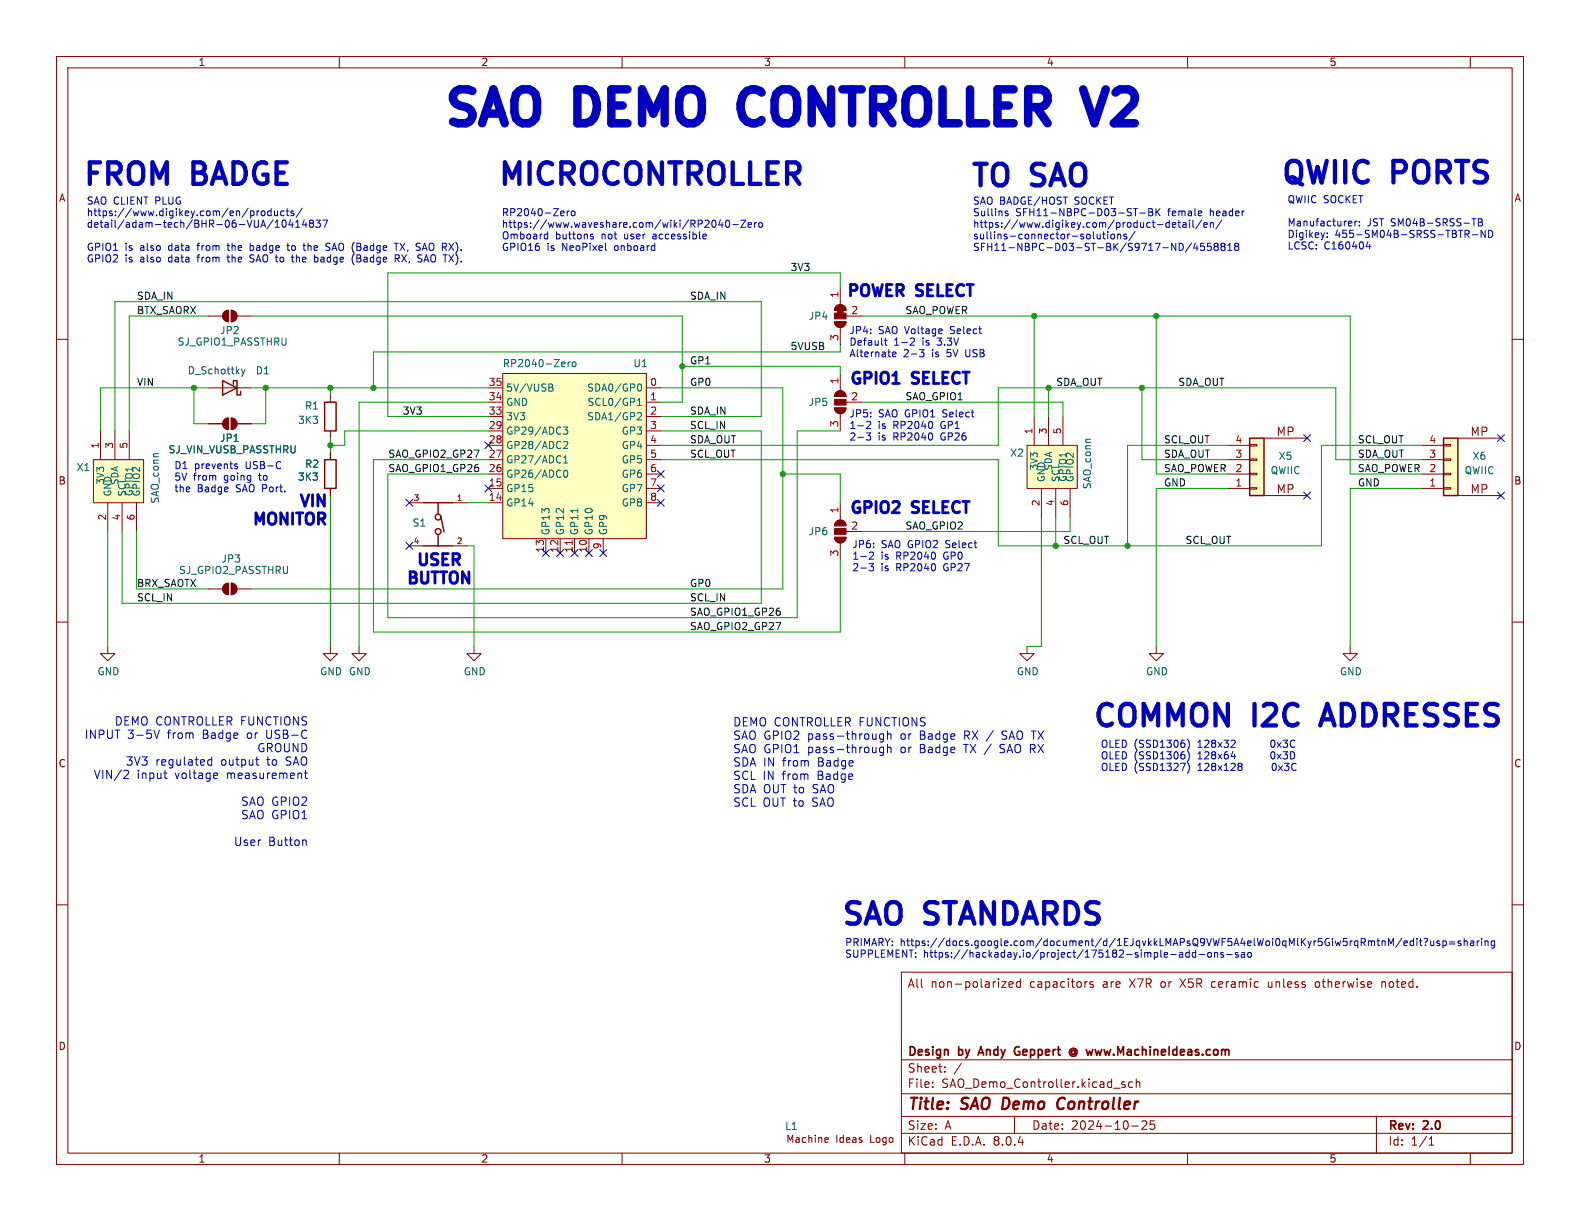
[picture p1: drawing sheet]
<svg xmlns="http://www.w3.org/2000/svg" width="279mm" height="216mm" viewBox="0 0 279 216" stroke-linecap="round" stroke-linejoin="round" font-family="sans-serif">
<g fill="none" stroke="#840000" stroke-width=".18">
<path d="M10 10h259.4v195.9h-259.4zM12 12h255.4v191.9h-255.4zM60 10v2M110 10v2M160 10v2M210 10v2M260 10v2M10 60h2M147.6 56.9h2a1.02 1.02 0 0 1-1 1 1.02 1.02 0 0 1-1-1zM147.9 54.2a1.02 1.02 0 0 1 1.1-.3 1.02 1.02 0 0 1 .6 1h-2zM148.6 50.8v3M148.6 57.9v3.1"/>
<path d="M149.6 55.9h2.8M267.4 60h2M72.4 88.9h2.5M72.4 96.5h2.5M80 88.9h2.5M80 96.5h2.5M147.6 95h2a1.02 1.02 0 0 1-1 1 1.02 1.02 0 0 1-1-1zM147.9 92.3a1.02 1.02 0 0 1 1.1-.3 1.02 1.02 0 0 1 .6 1h-2zM148.6 88.9v3M148.6 96v3.1M149.6 94h2.8M10 110h2"/>
<path d="M267.4 110h2M10 160h2M267.4 160h2M159.4 171.9h108v32h-108zM177.1 173.6h.8l-.8 1h.8M178.4 174.1l.7-.2v-.2l-.5-.1-.2 .2 .1 .7h.6M180.4 173.7l-.4-.1-.3 .3v.4l.2 .2h.5M180.4 173.1v1.5M193.3 173.7l-.4-.1-.2 .2 .1 .2 .5 .2v.3h-.6M214.3 173.7v.7M224.3 173.6v.8l.2 .2M233.1 173.6l-.4 .1-.1 .2v.5l.5 .2"/>
<path d="M244.4 173.6v1M244.9 173.7l-.3-.1-.2 .1M159.4 197.4h108M159.4 193.4h108M159.4 187.4h108M164.9 192.1v.2M164.9 191.4v.1M167.1 189.4v.2M167.1 188.7v.1M170 188l-1.3 1.9M179.4 197.4v3M198.9 191.4l-.3-.1-.2 .2v.2l.5 .2v.3h-.5"/>
<path d="M200.1 199.1h1.2M200.3 191.4l-.4-.1-.3 .3v.4l.1 .2h.6M200.9 191.4l.2-.1 .4 .1 .1 .9M200.9 190.8v1.5M201.9 198.3l.6-.1 .2 .1 .1 .3-.9 1.1h.9M204.1 198.2h-.7v.7l.2-.1h.5l.1 .2-.1 .5-.2 .2-.5-.2M243.4 197.4v6.5M60 203.9v2M110 203.9v2M159.4 200.4h108M160 203.9v2M210 203.9v2"/>
<path d="M252.7 202.5h.9M252.7 201.4l.4-.4v1.5M260 203.9v2"/>
</g>
<path d="M187.9 194.1a1.13 1.13 0 0 0-.9 .7 1.13 1.13 0 0 0 .2 1.2l.3 .1 .5-.1" fill="none" stroke="#840000" stroke-width=".4"/>
<path d="M173.1 186.1h.7M173.5 185.1l-.5 1.5M179.7 186.5h.5M180 185.9h.3M180.1 185.1h-.4M189.3 185.6a.61 .61 0 0 1 .9-.1 .61 .61 0 0 1 0 .9l-.1-.1M189.3 186.6a.69 .69 0 0 0 1 0M190.1 185.9a.36 .36 0 0 0-.5-.1 .36 .36 0 0 0 0 .5 .36 .36 0 0 0 .5 0M190.1 185.7v.6" fill="none" stroke="#840000" stroke-width=".3"/>
<g fill="#840000" stroke="#840000" stroke-width=".18">
<path d="M147.9 92.3a1.02 1.02 0 0 1 1.1-.3 1.02 1.02 0 0 1 .6 1h-2z"/>
<path d="M147.6 93.5h2v1h-2z"/>
<path d="M147.6 95h2a1.02 1.02 0 0 1-1 1 1.02 1.02 0 0 1-1-1z"/>
<path d="M148.1 54.9h1v.5h-1z"/>
<path d="M147.9 54.2a1.02 1.02 0 0 1 1.1-.3 1.02 1.02 0 0 1 .6 1h-2z"/>
<path d="M147.6 55.4h2v1h-2z"/>
<path d="M147.6 56.9h2a1.02 1.02 0 0 1-1 1 1.02 1.02 0 0 1-1-1z"/>
</g>
<g fill="none" stroke="#840000" stroke-width=".25">
<path d="M74.9 96.5h5.1M74.9 88.9h5.1M77.5 88.9v1.9M77.5 94.6v1.9M77.9 91.2l.6 2.9"/>
<circle cx="77.5" cy="94" r=".51"/>
<circle cx="77.5" cy="91.4" r=".51"/>
</g>
<path d="M88.9 66h25.4v29.3h-25.4z" fill="#ffffc2"/>
<g fill="none" stroke="#840000" stroke-width=".18">
<path d="M86.4 68.6h2.5M86.4 71.1h2.5M86.4 73.7h2.5M86.4 78.7h2.5M86.4 76.2h2.5M88.9 66h25.4v29.3h-25.4zM114.3 68.6h2.5M114.3 71.1h2.5M114.3 73.7h2.5M114.3 78.7h2.5M114.3 76.2h2.5M147.6 72.1h2a1.02 1.02 0 0 1-1 1 1.02 1.02 0 0 1-1-1z"/>
<path d="M147.9 69.4a1.02 1.02 0 0 1 1.1-.2 1.02 1.02 0 0 1 .6 .9h-2zM148.6 66v3.1M148.6 73.2v3M149.6 71.1h2.8M86.4 88.9h2.5M86.4 86.4h2.5M86.4 83.8h2.5M86.4 81.3h2.5M96.5 95.3v2.5M99.1 95.3v2.5M101.6 95.3v2.5M104.1 95.3v2.5"/>
<path d="M106.7 95.3v2.5M114.3 88.9h2.5M114.3 86.4h2.5M114.3 83.8h2.5M114.3 81.3h2.5"/>
</g>
<g fill="none" stroke="#006464" stroke-width=".18">
<path d="M97.1 67.9l.6 .1v.3l-.2 .2M97.1 68.5h.4M97.5 68.5l.3 .2-.1 .3-.6 .2M99.6 75.5h.8l-.4 .5 .3 .1v.6l-.1 .1-.5-.1M99.7 78.2l.5-.2 .2 .4-.8 .9h.8M100.5 64v.8M100.8 64l-.3 .2M101.2 64.1l.2-.1 .4 .1 .1 .5-.2 .2h-.3l-.2-.1zM112.7 71.7h.7M112.7 70.8l.4-.4v1.3M112.9 68l.1-.1a.68 .68 0 0 1 .5 .6 .68 .68 0 0 1-.5 .7l-.1-.1M112.9 73h.4l.1 .3-.7 .9h.7"/>
<path d="M99.7 83.6l.1-.3 .2-.2a.68 .68 0 0 1 .4 .7 .68 .68 0 0 1-.4 .6l-.2-.1-.1-.4M99.7 81.9h.7M99.7 81l.3-.4v1.3M102.2 89.9v.8"/>
</g>
<path d="M101.2 95.6v.7" fill="none" stroke="#a90000" stroke-width=".18"/>
<g fill="#840000" stroke="#840000" stroke-width=".18">
<path d="M147.9 69.4a1.02 1.02 0 0 1 1.1-.2 1.02 1.02 0 0 1 .6 .9h-2z"/>
<path d="M147.6 70.6h2v1h-2z"/>
<path d="M147.6 72.1h2a1.02 1.02 0 0 1-1 1 1.02 1.02 0 0 1-1-1z"/>
</g>
<path d="M255.3 77.5h2.5v10.1h-2.5z" fill="#ffffc2"/>
<g fill="none" stroke="#840000" stroke-width=".18">
<path d="M36.8 55.9h2.6M39.7 55.2l.7-.3v2a1.02 1.02 0 0 1-.9-.6 1.02 1.02 0 0 1 .2-1.1zM40.9 54.9a1.02 1.02 0 0 1 1 1 1.02 1.02 0 0 1-1 1zM41.9 55.9h2.5M36.8 74.9h2.6M36.8 68.6h7.6M39.7 74.2l.7-.3v2a1.02 1.02 0 0 1-.9-.6 1.02 1.02 0 0 1 .2-1.1zM40.9 73.9a1.02 1.02 0 0 1 1 1 1.02 1.02 0 0 1-1 1zM41.9 74.9h2.5M58.4 69.9v1.2M58.4 76.2v1.3M251.5 78.7h3.8"/>
<path d="M255.3 78.6h1.2v.3h-1.2zM257.8 77.5h7.6M58.4 80v1.3M58.4 86.4v1.2M251.5 86.4h3.8M251.5 83.8h3.8M251.5 81.3h3.8M255.3 81.2h1.2v.2h-1.2zM255.3 83.7h1.2v.2h-1.2zM255.3 86.2h1.2v.3h-1.2zM257.8 87.6h7.6M36.8 104.1h2.6"/>
<path d="M39.7 103.4l.7-.3v2.1a1.02 1.02 0 0 1-.9-.7 1.02 1.02 0 0 1 .2-1.1zM40.9 103.1a1.02 1.02 0 0 1 1 1 1.02 1.02 0 0 1-1 1.1zM41.9 104.1h2.5M181.6 114.3v1.3h1.3l-1.3 1.2-1.3-1.2h1.3"/>
</g>
<path d="M39.4 67.3l2.5 1.3-2.5 1.3zM41.3 67.9v-.6h.6v2.6h.6v-.7M57.4 71.1h2v5.1h-2zM255.3 77.5h2.5v10.1h-2.5zM57.4 81.3h2v5.1h-2z" fill="none" stroke="#840000" stroke-width=".25"/>
<g fill="#840000" stroke="#840000" stroke-width=".18">
<path d="M39.7 74.2l.7-.3v2a1.02 1.02 0 0 1-.9-.6 1.02 1.02 0 0 1 .2-1.1z"/>
<path d="M40.9 73.9a1.02 1.02 0 0 1 1 1 1.02 1.02 0 0 1-1 1z"/>
<path d="M39.7 55.2l.7-.3v2a1.02 1.02 0 0 1-.9-.6 1.02 1.02 0 0 1 .2-1.1z"/>
<path d="M40.9 54.9a1.02 1.02 0 0 1 1 1 1.02 1.02 0 0 1-1 1z"/>
<path d="M39.7 103.4l.7-.3v2.1a1.02 1.02 0 0 1-.9-.7 1.02 1.02 0 0 1 .2-1.1z"/>
<path d="M40.9 103.1a1.02 1.02 0 0 1 1 1 1.02 1.02 0 0 1-1 1.1z"/>
</g>
<path d="M42.7 65.3l.3 .8M43 66.1l-.3 .4M43.3 65.3l-.3 .8" fill="none" stroke="#006464" stroke-width=".18"/>
<path d="M16.5 81.3h8.9v7.6h-8.9z" fill="#ffffc2"/>
<path d="M17.8 76.2v5.1M20.3 76.2v5.1M22.9 76.2v5.1M16.5 81.3h8.9v7.6h-8.9zM19 88.9v5.1M21.6 88.9v5.1M24.1 88.9v5.1M19 114.3v1.3h1.3l-1.3 1.2-1.2-1.2h1.2" fill="none" stroke="#840000" stroke-width=".18"/>
<path d="M221 77.5h2.5v10.1h-2.5z" fill="#ffffc2"/>
<g fill="none" stroke="#840000" stroke-width=".18">
<path d="M217.2 78.7h3.8M221 78.6h1.2v.3h-1.2zM223.5 77.5h7.6M217.2 86.4h3.8M217.2 83.8h3.8M217.2 81.3h3.8M221 81.2h1.2v.2h-1.2zM221 83.7h1.2v.2h-1.2zM221 86.2h1.2v.3h-1.2zM223.5 87.6h7.6M58.4 114.3v1.3h1.3l-1.3 1.2-1.3-1.2h1.3M63.5 114.3v1.3h1.3l-1.3 1.2-1.3-1.2h1.3"/>
<path d="M83.8 114.3v1.3h1.3l-1.3 1.2-1.3-1.2h1.3M146 201.2h.4l.1 .3-.6 .1M146.4 201.9l-.4 .1"/>
</g>
<path d="M221 77.5h2.5v10.1h-2.5z" fill="none" stroke="#840000" stroke-width=".25"/>
<path d="M181.6 78.7h8.9v7.7h-8.9z" fill="#ffffc2"/>
<g fill="none" stroke="#840000" stroke-width=".18">
<path d="M36.8 74.9h2.6M41.9 74.9h2.5M181.6 78.7h8.9v7.7h-8.9zM182.9 73.7v5M185.4 73.7v5M188 73.7v5M58.4 80v1.3M58.4 86.4v1.2M184.1 86.4v5M186.7 86.4v5M189.2 86.4v5M204.5 114.3v1.3h1.2l-1.2 1.2-1.3-1.2h1.3"/>
<path d="M238.8 114.3v1.3h1.2l-1.2 1.2-1.3-1.2h1.3"/>
</g>
<g fill="none" stroke="#0000c2" stroke-width=".18">
<path d="M45.5 37.3v.8M45.8 37.3l-.3 .2M46.3 37.4l.3-.1 .2 .2v.4l-.2 .2h-.3l-.1-.2zM47.9 37.4l-.3-.1-.3 .2 .2 .6h.4M47.9 36.9v1.2M48.3 38.9l-1.1 1.6M48.5 37.3l.1 .8h.3l.2-.1M48.7 39.3l.3-.4v1.3M49.1 37.3v.8M50 39l.2-.1a.68 .68 0 0 1 .4 .7 .68 .68 0 0 1-.4 .6l-.2-.1-.1-.4zM50.2 37.4l-.3-.1-.3 .2 .2 .6h.4M50.6 37.3h.5"/>
<path d="M50.8 36.9v1.1l.3 .1M51.4 38.9l-.3 .9h.8M51.7 39.3v.9M51.9 37.4l-.3-.1-.2 .2 .1 .2 .4 .1v.3h-.5M52.3 39.3l.4-.4v1.3M53.4 36.8l-1 1.6M53.8 38.9l-.3 .9h.8M54.1 39.3v.9M55 39.5l-.3 .2 .1 .4 .2 .1h.2l.2-.3v-.3l-.2-.1M55 39.5l-.3-.3 .3-.3 .3 .1 .1 .2-.2 .3M55 39.5h.2M55.9 38.9h.7l-.4 .5 .4 .1v.6l-.2 .1-.5-.1"/>
<path d="M57.1 38.9h.8l-.5 1.3M100.3 37.3v.9M100.7 37.3l-.4 .3M101.1 37.4l.2-.1 .3 .1 .1 .5-.1 .2-.3 .1-.2-.2zM126 39.1l.2-.2a.68 .68 0 0 1 .4 .7 .68 .68 0 0 1-.4 .6l-.2-.1-.1-.4zM127.4 38.9l-.3 .9h.8M127.7 39.4v.8M128.4 39.1l.2-.2a.68 .68 0 0 1 .4 .7 .68 .68 0 0 1-.4 .6l-.2-.1-.1-.4zM129.6 39.7h.9M131 38.9h.9l-.9 1.3h.9M132.3 39.8l.6-.1-.1-.3h-.3l-.2 .1v.6h.5M133.4 39.4v.8"/>
<path d="M133.8 39.4l-.4 .2M134.3 39.4h.3l.2 .2v.4l-.2 .2-.3-.1-.1-.1zM178.2 37.4l-.3-.1-.2 .2 .1 .2 .4 .1v.3h-.5M200.4 36.9h.7M201.6 37.7h.9M203.1 36.9h.5l.2 .2-.2 .4 .2 .1 .1 .3-.3 .3h-.5zM203.1 37.5h.5M204.4 36.9v1.3M204.6 37.4l.5 .8M205.1 36.9l-.7 .7M206.8 38.9v1.3M206.8 39.4h-.4l-.2 .2 .1 .5h.5"/>
<path d="M207.3 39.8l.6-.1v-.3h-.4l-.2 .1 .1 .6h.5M208.3 39.4h.5M208.5 38.9v1.1l.3 .2M209.2 39.4h.5v.8M209.7 39.7h-.4l-.2 .2 .2 .3 .4-.1M210.3 38.9v.2M210.3 39.4v.8M210.9 38.9v1.1l.2 .2M212.5 37.4v.2l-.6 .1M212.5 38.9l-1.1 1.6M212.9 39.8l.6-.1-.1-.3h-.3l-.2 .1v.6h.5M214 39.5l.2-.1h.3l.1 .8"/>
<path d="M214 39.4v.8M216.1 38.9l-1.1 1.6M238.9 39.1l.2 .3-.7 .1M239 39.9h-.1M239.6 39.1v.8M240 39.1l-.4 .2M240.4 39.8v.1M240.4 39.2v.1M260.3 38.7h.7M261.4 38.7h.5l.2 .2-.2 .4 .2 .1 .1 .3-.3 .2h-.5zM261.4 39.3h.5M40.1 43.4h.5"/>
<path d="M40.1 45.5h.5M40.3 43l.1 1.2M40.3 45.1l.1 1.2M44.2 46.3h.5M44.2 44.2l.4 .1M44.2 43v1.3M44.6 43.4l-.4 .1M44.7 45.1h-.3l-.2 .2 .1 .3 .4 .1M48.7 40.2h.7M50.7 43.4h.5M50.9 43v1.1l.3 .2M51.5 45.5h.5"/>
<path d="M51.9 46.3h.1M52.3 40.2h.7M53.6 43.4h.4M53.9 44.3h.1M55.7 45.5h.3l.2 .2v.5l-.5 .1M57.9 43l.4 .1M57.9 43.6l.3 .1 .1 .3-.2 .3h-.3M62.5 46.6l.1 .2M63.1 45.1v1.2h.5M63.1 45.7h.4M69.7 43h.7M69.9 45.1h.5l.2 .2-.1 .4h-.6"/>
<path d="M70.2 45.7l.4 .6M70.7 43l.9 1.3M71 45.1l.9 1.2M71.6 43l-.9 1.3M71.9 45.1l-.9 1.2M75 46.3l.4-1.2 .4 1.2M75.1 46h.6M96.5 41.4l.3 .1M96.8 42.2h-.3M96.8 41v1.2M104.5 41.8l.5 .2-.1 .2h-.4M104.5 41.5h.4"/>
<path d="M107.1 44.1l.2 .2M124.5 41.4l.3 .1 .1 .2-.6 .1M124.8 42.2h-.3M156.6 59.8v1.1l.3 .1M194 41.4l.1 .8h.3l.2-.1M194.6 41.4v.8M195 41.4h.5M195.2 41v1.1l.3 .1M195.9 41.4v.8M196.5 41.5l.2-.1 .3 .1 .1 .5-.1 .2h-.3l-.2-.1zM197.6 41.5l.2-.1 .3 .1 .1 .7M197.6 41.4v.8"/>
<path d="M199.2 41.5l-.3-.1-.2 .2 .1 .2 .4 .1v.3h-.5M200.7 40.9l-1.1 1.6M210.7 43l-1.1 1.6M211.4 43l-.3 .9h.8M211.7 43.4v.9M212.9 43h-.6v.6l.2-.1 .4 .1 .1 .1-.1 .5-.1 .1-.5-.1M214.1 43h-.6v.6l.2-.1 .4 .1 .1 .1-.1 .5-.1 .1-.5-.1M214.9 43.6l-.2-.3 .2-.3 .4 .1 .1 .2-.2 .3M214.9 43.6l-.2 .2 .1 .4 .1 .1h.3l.2-.3v-.2l-.2-.2M214.9 43.6h.3M216.1 43.6l-.2-.3 .2-.3h.3l.2 .3-.2 .3M216.1 43.6l-.2 .2v.2l.2 .3h.3l.2-.3v-.2l-.2-.2"/>
<path d="M216.1 43.6h.3M217.1 44.3h.7M217.1 43.4l.4-.4v1.3M218.6 43.6l-.3-.3 .3-.3h.2l.2 .3-.2 .3M218.6 43.6l-.3 .2 .1 .4 .2 .1h.2l.2-.3v-.3l-.2-.1M218.6 43.6h.2M234.7 41.9v.1M234.7 41.2v.1M241.9 42.7l-.3 .9h.8M242.2 43.2v.8M259.4 41.4l.4 .6M259.7 40.8l.1 .2-.1 .3"/>
<path d="M260.3 41.5h1M262.6 40.7v1.3l-.7-1.3v1.3M263.2 40.7a.64 .64 0 0 1 .8 .7 .64 .64 0 0 1-.8 .6zM153.2 76.5h.8l-.5 .5 .4 .2v.5l-.2 .1-.5-.1M153.4 74.5l-.2 .1M153.7 74.5l.3 .2-.1 .3-.7 .8h.8M156.4 60.2h.5M157.8 62.7l.6-.2v-.2l-.4-.1-.2 .2 .1 .6h.5M161.7 60.1l-.8 .9h.8M162.6 61.8h.8l-.4 .5 .3 .1 .1 .4-.2 .3h-.4M41.7 82.4l.3 .1v.2l-.2 .2h-.2M41.7 82l.3 .1"/>
<path d="M49.6 81.7h.1M49.6 82.8h.1M153.7 99.7h.8l-.5 .4 .4 .2v.5l-.2 .1-.5-.1M153.9 97.6l-.2 .1M154.2 97.6l.3 .3-.1 .3-.7 .7h.8M22.7 136.3v.5l-.9 .9h.9M27.2 129.1l.5 1.5 .5-1.5M29.2 137.6l.3 .1M37.4 133.8v1.5M37.4 134.4l-.4-.1-.3 .3v.4l.2 .2h.5M38.3 136.7l.2 .3-.7 .2M38.4 137.6l-.1 .1"/>
<path d="M45.2 134.3h.6M45.5 135.2l.3 .1M53.8 136.7h.6M54 136.2v1.3l.4 .2M156.2 129.8v1.1l-.2 .3h-.4M156.2 132.1v1.2l-.2 .3-.4-.1M156.2 129.8h-.4l-.3 .2v.5l.2 .2h.5M156.2 132.2l-.4-.1-.3 .3v.4l.2 .2h.5M156.9 129.9l.3-.1h.3l.1 .9M156.9 129.3v1.4M156.9 131.6v1.5M156.9 132.3l.3-.2 .3 .1 .1 .9"/>
<path d="M176.8 133l.2 .1M177.1 131.6l-.3 .3 .1 .3 .2 .1M177.2 130.7h.2M177.5 129.3l-.3 .2v.3l.3 .2M210 130.7a1.46 1.46 0 0 1 0 1.9M210 132.7a1.46 1.46 0 0 1 0 2M210 134.8a1.46 1.46 0 0 1 0 1.9M217.7 133.8h.8M218.2 130.9l.2 .2v.3l-.8 .7h.8M218.3 133.3v.9M219.2 135h.2l.2 .2-.2 .3M219.2 135.5h.2"/>
<path d="M219.4 135.5l.2 .1v.4l-.2 .2h-.2M224.8 131l.2-.1a.68 .68 0 0 1 .5 .6 .68 .68 0 0 1-.5 .6l-.2-.1-.1-.3zM224.8 133l.2-.1a.68 .68 0 0 1 .5 .7 .68 .68 0 0 1-.5 .6l-.2-.1-.1-.4zM225.5 135h-.1a.68 .68 0 0 0-.5 .6 .68 .68 0 0 0 .5 .6h.1M53.9 148.5l.3 .2v.8M207 168.8h1M208.6 168.5h.5v.8M209.1 168.7l-.4 .1-.2 .2 .2 .3 .4-.1M210.3 168.5l-.4-.1-.2 .3 .1 .5h.5M210.3 168v1.3M211.4 168.5l-.3-.1-.3 .3 .2 .5h.4M211.4 168v1.3"/>
<path d="M212 168.8h1M213.7 168.5l.3-.1 .2 .3v.3l-.2 .3-.3-.1-.1-.2zM214.8 168.5l.1-.1 .3 .1 .1 .8M214.8 168.4v.9M216.3 168.5l-.3-.1-.1 .2v.2l.4 .1v.3h-.4M216.9 168.8h1M218.9 168.5l-.3-.1-.1 .2v.2l.4 .1v.3h-.4M219.5 168.5h.5l.1 .8M220.1 168.7l-.4 .1-.2 .2 .2 .3 .4-.1M220.7 168.5l.2-.1 .3 .1 .1 .5-.1 .2-.3 .1-.2-.2zM247.9 165.9l-1.1 1.6M248.3 166.8l.6-.1-.1-.3h-.3l-.2 .1v.7h.5"/>
<path d="M250 166.4h-.4l-.2 .2 .1 .6h.5M250 165.9v1.3M250.6 165.9v.2M250.6 166.4v.8M251 166.4h.5M251.2 165.9v1.1l.3 .2M251.8 166l.5-.1 .1 .2-.3 .6M252.1 167.1v.1M253 166.4v.8h.3l.2-.1M253.5 166.4v.8M254.6 166.4h-.3l-.2 .1v.2l.5 .2v.3h-.5M255.2 166.4h.3l.3 .2-.2 .6h-.4"/>
<path d="M255.2 166.4v1.2M256.3 166.5h1M256.3 166.9h1M258.3 166.4h-.3l-.2 .1 .1 .2 .4 .2v.3h-.5M258.9 166.5l.2-.1h.3l.1 .8M258.9 165.9v1.3M260.1 166.4h.4l.1 .8M260.6 166.7h-.4l-.2 .2 .2 .3h.4M261.2 166.4v.8M261.6 166.4l-.4 .2M262 165.9v.2M262 166.4v.8"/>
<path d="M262.6 166.5l.2-.1h.3v.8M262.6 166.4v.8M264.3 166.4h-.4l-.2 .2 .1 .6h.5M264.3 166.4v1l-.2 .2h-.3"/>
</g>
<path d="M233.8 127.2h1.8M234.7 124.5l-1.2 3.8" fill="none" stroke="#0000c2" stroke-width=".76"/>
<path d="M133 15.8a2.5 2.5 0 0 0-2 2.6 3.5 3.5 0 0 0 1.1 3.1l.9 .3M200.4 18.4l-3.4 3.4h3.7" fill="none" stroke="#0000c2" stroke-width="1.5"/>
<g fill="none" stroke="#009600" stroke-width=".18">
<path d="M36.8 55.9h-13.9v20.3M44.4 55.9h76.2v15.2h-3.8M148.6 50.8v-2.5h-80v25.4h17.8M152.4 55.9h86.4v27.9h12.7M182.9 55.9v17.8M204.5 55.9v27.9h12.7M34.3 68.6v6.3h2.5M36.8 68.6h-19v7.6M44.4 68.6h42M47 68.6v6.3h-2.6M58.4 68.6v1.3M58.4 77.5v2.5"/>
<path d="M86.4 76.2h-25.4v2.5h-2.6M86.4 71.1h-22.9v43.2M116.8 68.6h21.6v35.5h-94M116.8 76.2h17.8v30.5h-113v-12.7M116.8 78.7h59.7v-10.1h59.7v12.7h15.3M116.8 73.7h17.8v-20.4h-114.3v22.9M120.6 64.8h28v1.2M148.6 61v1.2h-82.6v6.4M148.6 76.2h-7.6v33h-72.4v-25.4h17.8M152.4 71.1h35.6v2.6M185.4 68.6v5.1M201.9 68.6v12.7h15.3"/>
<path d="M217.2 78.7h-17.8v17.8M251.5 78.7h-17.8v17.8h-57.2v-15.2h-59.7M19 94v20.3M24.1 94v10.1h12.7M58.4 87.6v26.7M82.5 96.5h1.3v17.8M82.5 88.9h3.9M86.4 81.3h-20.4v30.5h82.6v-12.7M138.4 83.8h10.2v5.1M184.1 91.4v22.9h-2.5M186.7 91.4v5.1M189.2 91.4v2.6h-36.8"/>
<path d="M217.2 86.4h-12.7v27.9M251.5 86.4h-12.7v27.9"/>
</g>
<g fill="none" stroke="#000084" stroke-width=".18">
<path d="M85.8 78.1l1.2 1.2M87 78.1l-1.2 1.2M230.5 76.9l1.2 1.2M231.7 76.9l-1.2 1.2M264.8 76.9l1.2 1.2M266 76.9l-1.2 1.2M71.8 88.3l1.2 1.2M71.8 95.9l1.2 1.2M73 88.3l-1.2 1.2M73 95.9l-1.2 1.2M85.8 85.8l1.2 1.2M87 85.8l-1.2 1.2"/>
<path d="M95.9 97.2l1.2 1.2M97.1 97.2l-1.2 1.2M98.5 97.2l1.2 1.2M99.7 97.2l-1.2 1.2M101 97.2l1.2 1.2M102.2 97.2l-1.2 1.2M103.5 97.2l1.2 1.2M104.7 97.2l-1.2 1.2M106.1 97.2l1.2 1.2M107.3 97.2l-1.2 1.2M116.2 85.8l1.2 1.2M116.2 88.3l1.2 1.2"/>
<path d="M116.2 83.2l1.2 1.2M117.4 85.8l-1.2 1.2M117.4 88.3l-1.2 1.2M117.4 83.2l-1.2 1.2M230.5 87l1.2 1.2M231.7 87l-1.2 1.2M264.8 87l1.2 1.2M266 87l-1.2 1.2"/>
</g>
<g fill="#009600" stroke="#009600" stroke-width=".18">
<circle cx="186.7" cy="96.5" r=".46"/>
<circle cx="199.4" cy="96.5" r=".46"/>
<circle cx="66" cy="68.6" r=".46"/>
<circle cx="58.4" cy="68.6" r=".46"/>
<circle cx="47" cy="68.6" r=".46"/>
<circle cx="34.3" cy="68.6" r=".46"/>
<circle cx="182.9" cy="55.9" r=".46"/>
<circle cx="120.6" cy="64.8" r=".46"/>
<circle cx="58.4" cy="78.7" r=".46"/>
<circle cx="201.9" cy="68.6" r=".46"/>
<circle cx="185.4" cy="68.6" r=".46"/>
<circle cx="204.5" cy="55.9" r=".46"/>
<circle cx="138.4" cy="83.8" r=".46"/>
</g>
<g font-size="8.4" fill="#0000c2">
<text x="78" y="22.6">SAO</text>
<text x="103" y="22.6">DEMO</text>
<text x="135.4" y="22.6">CONTROLLER</text>
<text x="199.9" y="22.6">V2</text>
</g>
<g font-size="5.3" fill="#0000c2">
<text x="14.5" y="33">FROM</text>
<text x="34.3" y="33">BADGE</text>
<text x="87.9" y="33">MICROCONTROLLER</text>
<text x="171.4" y="33.3">TO</text>
<text x="182.8" y="33.3">SAO</text>
<text x="226.3" y="32.8">QWIIC</text>
<text x="246.5" y="32.8">PORTS</text>
<text x="193" y="128.8">COMMON</text>
<text x="222" y="128.8">I2C</text>
<text x="235.6" y="128.8">ADDRESSES</text>
<text x="148.6" y="163.8">SAO</text>
<text x="163.9" y="163.8">STANDARDS</text>
</g>
<g font-size="2.8" fill="#0000c2">
<text x="149.6" y="52.6">POWER</text>
<text x="162.4" y="52.6">SELECT</text>
<text x="150.1" y="68.1">GPIO1</text>
<text x="161.7" y="68.1">SELECT</text>
<text x="52.3" y="89.7">VIN</text>
<text x="44" y="93">MONITOR</text>
<text x="150.1" y="90.9">GPIO2</text>
<text x="161.7" y="90.9">SELECT</text>
<text x="73.3" y="100.2">USER</text>
<text x="71.5" y="103.4">BUTTON</text>
</g>
<g font-size="2.8" fill="#840000">
<text x="160.4" y="196.8">Title:</text>
<text x="170.1" y="196.8">SAO Demo</text>
<text x="188.6" y="196.8">Controller</text>
</g>
<g font-size="2.1" fill="#a90000">
<text x="225.6" y="77.2">MP</text>
<text x="259.9" y="77.2">MP</text>
<text x="225.6" y="87.4">MP</text>
<text x="259.9" y="87.4">MP</text>
</g>
<g font-size="2.1" fill="#840000">
<text x="160.4" y="174.9">All</text>
<text x="164.6" y="174.9">non-polarized</text>
<text x="182.1" y="174.9">capacitors</text>
<text x="195.2" y="174.9">are</text>
<text x="200" y="174.9">X7R</text>
<text x="205.7" y="174.9">or</text>
<text x="209.3" y="174.9">X5R</text>
<text x="214.9" y="174.9">ceramic</text>
<text x="225.1" y="174.9">unless</text>
<text x="233.6" y="174.9">otherwise</text>
<text x="245.5" y="174.9">noted.</text>
<text x="160.4" y="189.9">Sheet:</text>
<text x="160.4" y="187.1">Design</text>
<text x="169.6" y="187.1">by</text>
<text x="173.8" y="187.1">Andy</text>
<text x="180.7" y="187.1">Geppert</text>
<text x="191" y="187.1">@ www.MachineIdeas.com</text>
<text x="160.4" y="192.6">File:</text>
<text x="166.5" y="192.6">SAO_Demo_Controller.kicad_sch</text>
<text x="160.4" y="202.8">KiCad</text>
<text x="160.4" y="200">Size:</text>
<text x="167.1" y="200">A</text>
<text x="168.1" y="202.8">E.D.A.</text>
<text x="175.7" y="202.8">8.0.4</text>
<text x="182.4" y="200">Date:</text>
<text x="189.4" y="200">2024-10-25</text>
<text x="245.4" y="200.2">Rev:</text>
<text x="245.4" y="202.8">Id:</text>
<text x="249.5" y="202.8">1/1</text>
<text x="251.8" y="200.2">2.0</text>
</g>
<g font-size="2" fill="#0000c2">
<text x="14.9" y="130.9">INPUT</text>
<text x="20.2" y="128.5">DEMO CONTROLLER FUNCTIONS</text>
<text x="22.5" y="130.9">3-5V</text>
<text x="29.7" y="130.9">from</text>
<text x="36" y="130.9">Badge</text>
<text x="44" y="130.9">or</text>
<text x="47.6" y="130.9">USB-C</text>
<text x="129.5" y="128.6">DEMO CONTROLLER FUNCTIONS</text>
<text x="129.5" y="130.9">SAO GPIO2</text>
<text x="142.9" y="130.9">pass-through</text>
<text x="159.4" y="130.9">or</text>
<text x="163" y="130.9">Badge</text>
<text x="171" y="130.9">RX /</text>
<text x="177.9" y="130.9">SAO TX</text>
<text x="16.5" y="138">VIN/2</text>
<text x="22.2" y="135.6">3V3</text>
<text x="24.2" y="138">input</text>
<text x="27.5" y="135.6">regulated</text>
<text x="31" y="138">voltage</text>
<text x="39.2" y="135.6">output</text>
<text x="40.3" y="138">measurement</text>
<text x="45.4" y="133.2">GROUND</text>
<text x="47.4" y="135.6">to</text>
<text x="50.9" y="135.6">SAO</text>
<text x="129.5" y="133.3">SAO GPIO1</text>
<text x="129.5" y="135.7">SDA IN</text>
<text x="138.5" y="135.7">from</text>
<text x="142.9" y="133.3">pass-through</text>
<text x="144.8" y="135.7">Badge</text>
<text x="159.4" y="133.3">or</text>
<text x="163" y="133.3">Badge</text>
<text x="171" y="133.3">TX /</text>
<text x="177.6" y="133.3">SAO RX</text>
<text x="42.5" y="142.7">SAO GPIO2</text>
<text x="129.5" y="138">SCL IN</text>
<text x="129.5" y="140.4">SDA OUT to</text>
<text x="129.5" y="142.8">SCL OUT to</text>
<text x="138.4" y="138">from</text>
<text x="143.8" y="142.8">SAO</text>
<text x="143.9" y="140.4">SAO</text>
<text x="144.7" y="138">Badge</text>
<text x="41.3" y="149.8">User</text>
<text x="42.5" y="145.1">SAO GPIO1</text>
<text x="47.5" y="149.8">Button</text>
</g>
<g font-size="1.8" fill="#840000">
<text x="35" y="11.9">1</text>
<text x="85" y="11.9">2</text>
<text x="135" y="11.9">3</text>
<text x="185" y="11.9">4</text>
<text x="235" y="11.9">5</text>
<text x="10.3" y="35.9">A</text>
<text x="267.7" y="35.9">A</text>
<text x="10.3" y="85.9">B</text>
<text x="267.7" y="85.9">B</text>
<text x="10.3" y="135.9">C</text>
<text x="267.7" y="135.9">C</text>
<text x="10.3" y="185.9">D</text>
<text x="267.7" y="185.9">D</text>
<text x="138.9" y="202.3">Machine</text>
<text x="147.8" y="202.3">Ideas</text>
<text x="154" y="202.3">Logo</text>
<text x="35" y="205.8">1</text>
<text x="85" y="205.8">2</text>
<text x="135" y="205.8">3</text>
<text x="185" y="205.8">4</text>
<text x="235" y="205.8">5</text>
</g>
<g font-size="1.8" fill="#0000c2">
<text x="15.2" y="36.3">SAO CLIENT PLUG</text>
<text x="15.2" y="38.3">https://www.digikey.com/en/products/</text>
<text x="15.2" y="40.4">detail/adam-tech/BHR-06-VUA/10414837</text>
<text x="88.6" y="38.3">RP2040-Zero</text>
<text x="88.6" y="40.4">https://www.waveshare.com/wiki/RP2040-Zero</text>
<text x="172" y="36.3">SAO BADGE/HOST</text>
<text x="172" y="38.3">Sullins</text>
<text x="172" y="40.4">https://www.digikey.com/product-detail/en/</text>
<text x="179.6" y="38.3">SFH11-NBPC-D03-ST-BK</text>
<text x="190.1" y="36.3">SOCKET</text>
<text x="206.7" y="38.3">female</text>
<text x="214.2" y="38.3">header</text>
<text x="227.6" y="36">QWIIC SOCKET</text>
<text x="227.6" y="40.1">Manufacturer:</text>
<text x="241.8" y="40.1">JST SM04B-SRSS-TB</text>
<text x="15.2" y="44.4">GPIO1</text>
<text x="15.2" y="46.5">GPIO2</text>
<text x="22.1" y="44.4">is</text>
<text x="22.1" y="46.5">is</text>
<text x="24.9" y="44.4">also</text>
<text x="24.9" y="46.5">also</text>
<text x="30.1" y="44.4">data</text>
<text x="30.1" y="46.5">data</text>
<text x="35.4" y="44.4">from</text>
<text x="35.4" y="46.5">from</text>
<text x="40.9" y="44.4">the</text>
<text x="40.9" y="46.5">the</text>
<text x="45.1" y="44.4">badge</text>
<text x="45.1" y="46.5">SAO to</text>
<text x="51.9" y="44.4">to</text>
<text x="52.9" y="46.5">the</text>
<text x="55" y="44.4">the</text>
<text x="57" y="46.5">badge</text>
<text x="59.1" y="44.4">SAO (Badge</text>
<text x="63.9" y="46.5">(Badge</text>
<text x="71.7" y="44.4">TX, SAO RX).</text>
<text x="71.7" y="46.5">RX,</text>
<text x="76" y="46.5">SAO TX).</text>
<text x="88.6" y="42.4">Omboard</text>
<text x="88.6" y="44.5">GPIO16</text>
<text x="96.7" y="44.5">is</text>
<text x="98.2" y="42.4">buttons</text>
<text x="99.5" y="44.5">NeoPixel</text>
<text x="106.5" y="42.4">not</text>
<text x="108.9" y="44.5">onboard</text>
<text x="110.7" y="42.4">user</text>
<text x="115.9" y="42.4">accessible</text>
<text x="172" y="42.4">sullins-connector-solutions/</text>
<text x="172" y="44.5">SFH11-NBPC-D03-ST-BK/S9717-ND/4558818</text>
<text x="227.6" y="42.2">Digikey:</text>
<text x="227.6" y="44.2">LCSC:</text>
<text x="234.1" y="44.2">C160404</text>
<text x="236.1" y="42.2">455-SM04B-SRSS-TBTR-ND</text>
<text x="150.1" y="59.2">JP4:</text>
<text x="155.3" y="59.2">SAO Voltage</text>
<text x="168.3" y="59.2">Select</text>
<text x="150.1" y="61.2">Default</text>
<text x="150.1" y="63.3">Alternate</text>
<text x="158.1" y="61.2">1-2</text>
<text x="159.8" y="63.3">2-3</text>
<text x="163.2" y="61.2">is</text>
<text x="164.9" y="63.3">is</text>
<text x="166" y="61.2">3.3V</text>
<text x="167.7" y="63.3">5V</text>
<text x="171.2" y="63.3">USB</text>
<text x="150.1" y="73.9">JP5:</text>
<text x="150.1" y="75.9">1-2</text>
<text x="150.1" y="78">2-3</text>
<text x="155.3" y="75.9">is</text>
<text x="155.3" y="78">is</text>
<text x="155.3" y="73.9">SAO GPIO1</text>
<text x="158.1" y="75.9">RP2040</text>
<text x="158.1" y="78">RP2040</text>
<text x="166.6" y="75.9">GP1</text>
<text x="166.6" y="78">GP26</text>
<text x="167" y="73.9">Select</text>
<text x="30.7" y="83">D1</text>
<text x="34.4" y="83">prevents</text>
<text x="43.5" y="83">USB-C</text>
<text x="30.7" y="85.1">5V</text>
<text x="30.7" y="87.1">the</text>
<text x="34.2" y="85.1">from</text>
<text x="34.9" y="87.1">Badge</text>
<text x="39.7" y="85.1">going</text>
<text x="41.8" y="87.1">SAO Port.</text>
<text x="46.1" y="85.1">to</text>
<text x="150.6" y="97">JP6:</text>
<text x="150.6" y="99.1">1-2</text>
<text x="150.6" y="101.1">2-3</text>
<text x="155.8" y="99.1">is</text>
<text x="155.8" y="101.1">is</text>
<text x="155.8" y="97">SAO GPIO2</text>
<text x="158.6" y="99.1">RP2040</text>
<text x="158.6" y="101.1">RP2040</text>
<text x="167.1" y="99.1">GP0</text>
<text x="167.1" y="101.1">GP27</text>
<text x="167.5" y="97">Select</text>
<text x="194.6" y="132.3">OLED (SSD1306)</text>
<text x="194.6" y="134.4">OLED (SSD1306)</text>
<text x="194.6" y="136.4">OLED (SSD1327)</text>
<text x="211.9" y="132.3">128x32</text>
<text x="211.9" y="134.4">128x64</text>
<text x="211.9" y="136.4">128x128</text>
<text x="226" y="132.3">0x3C</text>
<text x="226" y="134.4">0x3D</text>
<text x="226" y="136.4">0x3C</text>
<text x="149.4" y="167.4">PRIMARY:</text>
<text x="159.2" y="167.4">https://docs.google.com/document/d/1EJqvkkLMAPsQ9VWF5A4elWoi0qMlKyr5Giw5rqRmtnM/edit?usp=sharing</text>
<text x="149.4" y="169.4">SUPPLEMENT:</text>
<text x="163.3" y="169.4">https://hackaday.io/project/175182-simple-add-ons-sao</text>
</g>
<g font-size="1.8" fill="#0f0f0f">
<text x="139.7" y="48">3V3</text>
<text x="24.1" y="53.1">SDA_IN</text>
<text x="121.9" y="53.1">SDA_IN</text>
<text x="24.1" y="55.6">BTX_SAORX</text>
<text x="160" y="55.6">SAO_POWER</text>
<text x="121.9" y="64.5">GP1</text>
<text x="139.7" y="62">5VUSB</text>
<text x="24.1" y="68.3">VIN</text>
<text x="121.9" y="68.3">GP0</text>
<text x="160" y="70.9">SAO_GPIO1</text>
<text x="186.7" y="68.3">SDA_OUT</text>
<text x="208.3" y="68.3">SDA_OUT</text>
<text x="71.1" y="73.4">3V3</text>
<text x="121.9" y="75.9">SCL_IN</text>
<text x="121.9" y="73.4">SDA_IN</text>
<text x="68.6" y="81">SAO_GPIO2_GP27</text>
<text x="68.6" y="83.6">SAO_GPIO1_GP26</text>
<text x="121.9" y="81">SCL_OUT</text>
<text x="121.9" y="78.5">SDA_OUT</text>
<text x="205.7" y="81">SDA_OUT</text>
<text x="205.7" y="78.5">SCL_OUT</text>
<text x="205.7" y="83.6">SAO_POWER 2</text>
<text x="240" y="78.5">SCL_OUT</text>
<text x="240" y="83.6">SAO_POWER 2</text>
<text x="240" y="81">SDA_OUT</text>
<text x="205.7" y="86.1">GND</text>
<text x="240" y="86.1">GND</text>
<text x="160" y="93.7">SAO_GPIO2</text>
<text x="188" y="96.3">SCL_OUT</text>
<text x="209.5" y="96.3">SCL_OUT</text>
<text x="24.1" y="106.4">SCL_IN</text>
<text x="24.1" y="103.9">BRX_SAOTX</text>
<text x="121.9" y="106.4">SCL_IN</text>
<text x="121.9" y="103.9">GP0</text>
<text x="121.9" y="109">SAO_GPIO1_GP26</text>
<text x="121.9" y="111.5">SAO_GPIO2_GP27</text>
</g>
<g font-size="1.8" fill="#a90000">
<text x="148.3" y="52.8" transform="rotate(-90 148.3 52.8)">1</text>
<text x="150.4" y="55.6">2</text>
<text x="148.3" y="60.4" transform="rotate(-90 148.3 60.4)">3</text>
<text x="86.3" y="70.9">34</text>
<text x="86.3" y="68.3">35</text>
<text x="114.9" y="68.3">0</text>
<text x="114.9" y="70.9">1</text>
<text x="148.3" y="68" transform="rotate(-90 148.3 68)">1</text>
<text x="150.4" y="70.9">2</text>
<text x="86.3" y="75.9">29</text>
<text x="86.3" y="73.4">33</text>
<text x="114.9" y="73.4">2</text>
<text x="114.9" y="75.9">3</text>
<text x="148.3" y="75.6" transform="rotate(-90 148.3 75.6)">3</text>
<text x="86.3" y="83.6">26</text>
<text x="86.3" y="81">27</text>
<text x="86.3" y="78.5">28</text>
<text x="114.9" y="78.5">4</text>
<text x="114.9" y="81">5</text>
<text x="114.9" y="83.6">6</text>
<text x="218.4" y="81">3</text>
<text x="218.4" y="78.5">4</text>
<text x="252.7" y="81">3</text>
<text x="252.7" y="78.5">4</text>
<text x="86.3" y="88.6">14</text>
<text x="86.3" y="86.1">15</text>
<text x="114.9" y="86.1">7</text>
<text x="114.9" y="88.6">8</text>
<text x="218.4" y="86.1">1</text>
<text x="252.7" y="86.1">1</text>
<text x="148.3" y="90.9" transform="rotate(-90 148.3 90.9)">1</text>
<text x="150.4" y="93.7">2</text>
<text x="96.3" y="97.8" transform="rotate(-90 96.3 97.8)">13</text>
<text x="98.8" y="97.8" transform="rotate(-90 98.8 97.8)">12</text>
<text x="101.3" y="97.8" transform="rotate(-90 101.3 97.8)">11</text>
<text x="103.9" y="97.8" transform="rotate(-90 103.9 97.8)">10</text>
<text x="106.4" y="97.2" transform="rotate(-90 106.4 97.2)">9</text>
<text x="148.3" y="98.5" transform="rotate(-90 148.3 98.5)">3</text>
</g>
<g font-size="1.8" fill="#006464">
<text x="38.8" y="59.3">JP2</text>
<text x="142.9" y="56.7">JP4</text>
<text x="31.3" y="61.3">SJ_GPIO1_PASSTHRU</text>
<text x="88.8" y="65.1">RP2040-Zero</text>
<text x="111.9" y="65.1">U1</text>
<text x="33.1" y="66.4">D_Schottky</text>
<text x="45.1" y="66.4">D1</text>
<text x="89.4" y="72">GND</text>
<text x="89.4" y="69.4">5V/VUSB</text>
<text x="103.7" y="69.4">SDA0/GP0</text>
<text x="103.8" y="72">SCL0/GP1</text>
<text x="142.9" y="72">JP5</text>
<text x="52.6" y="75.2">3K3</text>
<text x="53.8" y="72.6">R1</text>
<text x="89.4" y="77.1">GP29/ADC3</text>
<text x="89.4" y="74.5">3V3</text>
<text x="103.7" y="74.5">SDA1/GP2</text>
<text x="109.8" y="77.1">GP3</text>
<text x="13.4" y="83.5">X1</text>
<text x="29.7" y="80.4">SJ_VIN_VUSB_PASSTHRU</text>
<text x="38.8" y="78.3">JP1</text>
<text x="53.9" y="82.9">R2</text>
<text x="89.4" y="82.1">GP27/ADC1</text>
<text x="89.4" y="79.6">GP28/ADC2</text>
<text x="109.8" y="79.6">GP4</text>
<text x="109.8" y="82.1">GP5</text>
<text x="178.5" y="80.9">X2</text>
<text x="226" y="81.5">X5</text>
<text x="260.3" y="81.5">X6</text>
<text x="28.3" y="89.1" transform="rotate(-90 28.3 89.1)">SAO_conn</text>
<text x="52.6" y="85.2">3K3</text>
<text x="89.4" y="89.8">GP14</text>
<text x="89.4" y="87.2">GP15</text>
<text x="89.4" y="84.7">GP26/ADC0</text>
<text x="109.8" y="84.7">GP6</text>
<text x="109.8" y="87.2">GP7</text>
<text x="109.8" y="89.8">GP8</text>
<text x="193.1" y="86.6" transform="rotate(-90 193.1 86.6)">SAO_conn</text>
<text x="224.6" y="84">QWIIC</text>
<text x="258.9" y="84">QWIIC</text>
<text x="72.9" y="93.3">S1</text>
<text x="97.4" y="94.7" transform="rotate(-90 97.4 94.7)">GP13</text>
<text x="99.9" y="94.7" transform="rotate(-90 99.9 94.7)">GP12</text>
<text x="102.5" y="94.7" transform="rotate(-90 102.5 94.7)">GP11</text>
<text x="105" y="94.7" transform="rotate(-90 105 94.7)">GP10</text>
<text x="107.5" y="94.7" transform="rotate(-90 107.5 94.7)">GP9</text>
<text x="142.9" y="94.8">JP6</text>
<text x="31.6" y="101.7">SJ_GPIO2_PASSTHRU</text>
<text x="39.1" y="99.7">JP3</text>
<text x="17.1" y="119.6">GND</text>
<text x="56.5" y="119.6">GND GND</text>
<text x="81.9" y="119.6">GND</text>
<text x="179.7" y="119.6">GND</text>
<text x="202.6" y="119.6">GND</text>
<text x="236.9" y="119.6">GND</text>
<text x="138.7" y="200">L1</text>
</g>
<g font-size="1.7" fill="#a90000">
<text x="182.6" y="76.9" transform="rotate(-90 182.6 76.9)">1</text>
<text x="185.2" y="76.9" transform="rotate(-90 185.2 76.9)">3</text>
<text x="187.7" y="76.9" transform="rotate(-90 187.7 76.9)">5</text>
<text x="17.5" y="79.4" transform="rotate(-90 17.5 79.4)">1</text>
<text x="20.1" y="79.4" transform="rotate(-90 20.1 79.4)">3</text>
<text x="22.6" y="79.4" transform="rotate(-90 22.6 79.4)">5</text>
<text x="183.9" y="89.6" transform="rotate(-90 183.9 89.6)">2</text>
<text x="186.4" y="89.6" transform="rotate(-90 186.4 89.6)">4</text>
<text x="189" y="89.6" transform="rotate(-90 189 89.6)">6</text>
<text x="18.8" y="92.1" transform="rotate(-90 18.8 92.1)">2</text>
<text x="21.3" y="92.1" transform="rotate(-90 21.3 92.1)">4</text>
<text x="23.9" y="92.1" transform="rotate(-90 23.9 92.1)">6</text>
</g>
<g font-size="1.7" fill="#006464">
<text x="183.7" y="83.3" transform="rotate(-90 183.7 83.3)">3V3</text>
<text x="186.2" y="83.3" transform="rotate(-90 186.2 83.3)">SDA</text>
<text x="18.6" y="85.8" transform="rotate(-90 18.6 85.8)">3V3</text>
<text x="19.9" y="87.9" transform="rotate(-90 19.9 87.9)">GND</text>
<text x="21.1" y="85.9" transform="rotate(-90 21.1 85.9)">SDA</text>
<text x="22.4" y="87.9" transform="rotate(-90 22.4 87.9)">SCL</text>
<text x="23.7" y="87.9" transform="rotate(-90 23.7 87.9)">GPIO1</text>
<text x="25" y="87.9" transform="rotate(-90 25 87.9)">GPIO2</text>
<text x="185" y="85.3" transform="rotate(-90 185 85.3)">GND</text>
<text x="187.5" y="85.3" transform="rotate(-90 187.5 85.3)">SCL</text>
<text x="188.8" y="85.3" transform="rotate(-90 188.8 85.3)">GPIO1</text>
<text x="190.1" y="85.3" transform="rotate(-90 190.1 85.3)">GPIO2</text>
</g>
<g font-size="1.4" fill="#a90000">
<text x="73" y="88.6">3</text>
<text x="80.7" y="88.6">1</text>
<text x="73" y="96.3">4</text>
<text x="80.7" y="96.3">2</text>
</g>
</svg>
